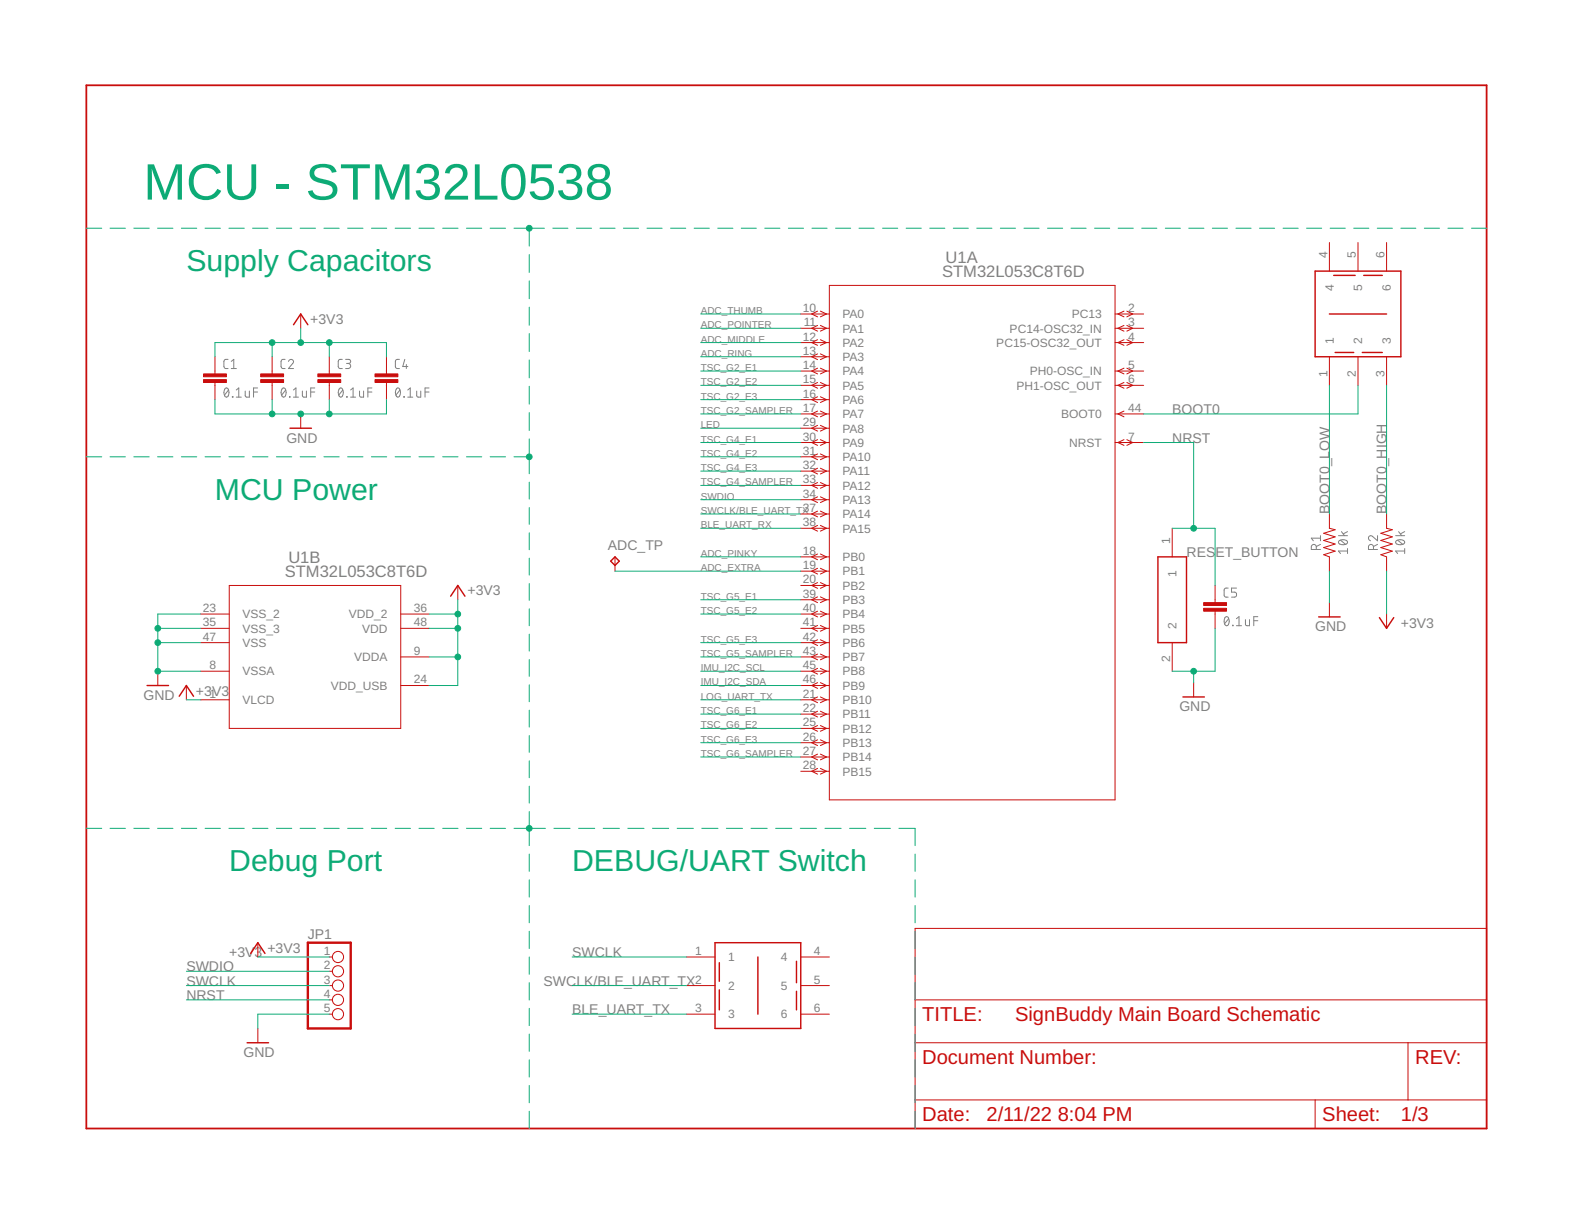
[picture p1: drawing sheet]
<svg xmlns="http://www.w3.org/2000/svg" width="279mm" height="216mm" viewBox="0 0 279 216" stroke-linecap="round" stroke-linejoin="round" font-family="sans-serif">
<g fill="none" stroke="#808080" stroke-width=".18">
<path d="M40 69l.3-.1a.97 .97 0 0 1 0 1.7 1.02 1.02 0 0 1-.3-1.6zM40.5 63.9h-.5l-.2 .3 .1 1.2 .6 .1M40.6 69.3l-.7 .9M41.1 65.5h.9M41.1 64.2l.5-.3v1.6M41.3 70.5l.1 .1zM42 70.6h.9M42 69.3l.4-.4v1.7M43.6 69.5v.9l.3 .2h.4v-1.1M45.1 69.7h.7M45.8 68.9h-.7v1.7M50.2 69l.2-.1a.97 .97 0 0 1 0 1.7 1.02 1.02 0 0 1-.2-1.6z"/>
<path d="M50.7 63.9h-.5l-.2 .3 .1 1.2 .6 .1M50.8 69.3l-.7 .9M51.3 64.2a.44 .44 0 0 1 .6-.3 .44 .44 0 0 1 .1 .7l-.7 .9h.9M51.5 70.5v.1zM52.2 70.6h.8M52.2 69.3l.4-.4v1.7M53.7 69.5l.1 .9 .2 .2h.5v-1.1M55.2 69.7h.7M55.9 68.9h-.7v1.7M60.3 69l.3-.1a.97 .97 0 0 1 0 1.7 1.02 1.02 0 0 1-.3-1.6zM60.8 63.9h-.5l-.2 .3 .1 1.2 .6 .1M60.9 69.3l-.7 .9"/>
<path d="M61.4 63.9h.6a.36 .36 0 0 1 .3 .3 .36 .36 0 0 1-.3 .4h-.4M61.6 70.5l.1 .1zM61.9 64.6a.46 .46 0 0 1 .4 .4 .46 .46 0 0 1-.4 .5h-.5M62.3 70.6h.9M62.3 69.3l.5-.4v1.7M63.9 69.5v.9l.3 .2h.4v-1.1M65.4 69.7h.7M66.1 68.9h-.7v1.7M70.5 69l.2-.1a.95 .95 0 0 1 0 1.7 1.04 1.04 0 0 1-.2-1.6zM71 63.9h-.5l-.2 .3v1.1l.2 .2h.5M71.1 69.3l-.7 .9M71.8 70.5l.1 .1z"/>
<path d="M71.9 63.9l-.3 1.2h.9M72.2 64.8v.7M72.5 70.6h.9M72.5 69.3l.4-.4v1.7M74.1 69.5v.9l.2 .2h.5v-1.1M75.5 69.7h.8M76.3 68.9h-.8v1.7M234 97.6v-.4a.44 .44 0 0 0-.5-.5 .44 .44 0 0 0-.4 .5v.4h1.6M234.7 96.7l-.7 .4M234.7 95.6h-1.6l.3 .5M234.7 95.2v.9M237.9 95.2h1.6"/>
<path d="M238 96.1a.98 .98 0 0 1 1.5 .3 .95 .95 0 0 1-1.6 0zM238.3 96l.8 .7M238.4 94.5l.6 .7M239.5 97.9h-1.6l.4 .5M239.5 97.5v.9M239.5 94.5l-.8 .4M244.1 97.6v-.4a.44 .44 0 0 0-.4-.5 .44 .44 0 0 0-.5 .5v.4h1.6M244.8 95.2v.9l-.9-.8a.45 .45 0 0 0-.7 .2 .45 .45 0 0 0 .4 .6M244.8 96.7l-.7 .4M248.1 95.2h1.6M248.2 96.1a.98 .98 0 0 1 1.5 .3 .95 .95 0 0 1-1.6 0zM248.4 96l.9 .7"/>
<path d="M248.6 94.5l.5 .7M249.7 97.9h-1.6l.3 .5M249.7 97.5v.9M249.7 94.5l-.8 .4M217.8 109.7l.2-.1a.93 .93 0 0 1 0 1.6 .98 .98 0 0 1-.2-1.5zM218.3 104.5h-.5l-.2 .4v1l.2 .2h.5M218.4 109.9l-.7 .9M219.1 111.1l.1 .1zM219.8 111.2h.9M219.8 109.9l.4-.3v1.6M219.8 104.5h-.9v.7h.5a.45 .45 0 0 1 .4 .5 .45 .45 0 0 1-.4 .4h-.5M221.4 110.1v.9l.2 .2h.5v-1.1"/>
<path d="M222.8 110.3h.8M223.6 109.6h-.8v1.6"/>
</g>
<g fill="none" stroke="#c90d0c" stroke-width=".18">
<path d="M53.4 55.8v2.5M142.3 55.8h5.1M142.3 58.3h5.1M145.3 55.3l-1 .5 1 .5M145.3 57.8l-1 .5 1 .5M145.8 55.3l1.1 .5-1.1 .5M145.8 57.8l1.1 .5-1.1 .5M147.4 50.7h50.8v91.4h-50.8zM198.2 55.8h5.1M198.2 58.3h5.1M199.8 55.3l-1.1 .5 1.1 .5M199.8 57.8l-1.1 .5 1.1 .5"/>
<path d="M200.3 55.3l1 .5-1 .5M200.3 57.8l1 .5-1 .5M236.3 43.1v5.1M241.4 43.1v5.1M246.4 43.1v5.1M38.2 63.4v3M38.2 68v3M48.4 63.4v3M48.4 68v3M53.4 73.6v2.5M58.5 63.4v3M58.5 68v3"/>
<path d="M68.7 63.4v3M68.7 68v3M142.3 60.9h5.1M142.3 63.4h5.1M142.3 65.9h5.1M142.3 68.5h5.1M142.3 71h5.1M142.3 73.6h5.1M142.3 76.1h5.1M142.3 78.6h5.1M145.3 60.4l-1 .5 1 .5M145.3 62.9l-1 .5 1 .5"/>
<path d="M145.3 65.4l-1 .5 1 .5M145.3 68l-1 .5 1 .5M145.3 70.5l-1 .5 1 .5M145.3 73l-1 .6 1 .5M145.3 75.6l-1 .5 1 .5M145.3 78.1l-1 .5 1 .5M145.8 60.4l1.1 .5-1.1 .5M145.8 62.9l1.1 .5-1.1 .5M145.8 65.4l1.1 .5-1.1 .5M145.8 68l1.1 .5-1.1 .5M145.8 70.5l1.1 .5-1.1 .5M145.8 73l1.1 .6-1.1 .5"/>
<path d="M145.8 75.6l1.1 .5-1.1 .5M145.8 78.1l1.1 .5-1.1 .5M198.2 60.9h5.1M198.2 65.9h5.1M198.2 68.5h5.1M198.2 73.6h5.1M198.2 78.6h5.1M199.8 60.4l-1.1 .5 1.1 .5M199.8 65.4l-1.1 .5 1.1 .5M199.8 68l-1.1 .5 1.1 .5M199.8 73l-1.1 .6 1.1 .5M199.8 78.1l-1.1 .5 1.1 .5"/>
<path d="M200.3 60.4l1 .5-1 .5M200.3 65.4l1 .5-1 .5M200.3 68l1 .5-1 .5M200.3 78.1l1 .5-1 .5M236.3 63.4v5.1M241.4 63.4v5.1M246.4 63.4v5.1M109.3 99v2.5M142.3 81.2h5.1M142.3 83.7h5.1M142.3 86.3h5.1M142.3 88.8h5.1"/>
<path d="M142.3 91.3h5.1M142.3 93.9h5.1M142.3 99h5.1M145.3 80.7l-1 .5 1 .5M145.3 83.2l-1 .5 1 .5M145.3 85.7l-1 .6 1 .5M145.3 88.3l-1 .5 1 .5M145.3 90.8l-1 .5 1 .5M145.3 93.4l-1 .5 1 .5M145.3 98.4l-1 .6 1 .5M145.8 80.7l1.1 .5-1.1 .5M145.8 83.2l1.1 .5-1.1 .5"/>
<path d="M145.8 85.7l1.1 .6-1.1 .5M145.8 88.3l1.1 .5-1.1 .5M145.8 90.8l1.1 .5-1.1 .5M145.8 93.4l1.1 .5-1.1 .5M145.8 98.4l1.1 .6-1.1 .5M208.3 93.9v5.1M236.3 91.3v2.6l1 .2-2 .7 2 .6-2 .6 2 .7-2 .6 2 .6-2 .7 1 .4v2.5M246.4 91.3v2.6l1.1 .2-2.1 .7 2.1 .6-2.1 .6 2.1 .7-2.1 .6 2.1 .6-2.1 .7 1 .4v2.5M28 119.3v2.5M35.7 109.1h5M35.7 111.7h5M35.7 114.2h5"/>
<path d="M35.7 119.3h5M40.7 104h30.5v25.4h-30.5zM71.2 109.1h5.1M71.2 111.7h5.1M71.2 116.7h5.1M81.4 104v2.6M142.3 101.5h5.1M142.3 104h5.1M142.3 106.6h5.1M142.3 109.1h5.1M142.3 111.7h5.1M142.3 114.2h5.1"/>
<path d="M142.3 116.7h5.1M142.3 119.3h5.1M145.3 101l-1 .5 1 .5M145.3 103.5l-1 .5 1 .5M145.3 106.1l-1 .5 1 .5M145.3 108.6l-1 .5 1 .5M145.3 111.1l-1 .6 1 .5M145.3 113.7l-1 .5 1 .5M145.3 116.2l-1 .5 1 .5M145.3 118.8l-1 .5 1 .5M145.8 101l1.1 .5-1.1 .5M145.8 103.5l1.1 .5-1.1 .5"/>
<path d="M145.8 106.1l1.1 .5-1.1 .5M145.8 108.6l1.1 .5-1.1 .5M145.8 111.1l1.1 .6-1.1 .5M145.8 113.7l1.1 .5-1.1 .5M145.8 116.2l1.1 .5-1.1 .5M145.8 118.8l1.1 .5-1.1 .5M208.3 114.2v5.1M216 104v3.1M216 108.6v3.1M236.3 107.1v2.5M246.4 109.1v2.6M33.1 121.8v2.6"/>
<path d="M35.7 124.4h5M71.2 121.8h5.1M142.3 121.8h5.1M142.3 124.4h5.1M142.3 126.9h5.1M142.3 129.4h5.1M142.3 132h5.1M142.3 134.5h5.1M142.3 137.1h5.1M145.3 121.3l-1 .5 1 .5M145.3 123.8l-1 .6 1 .5M145.3 126.4l-1 .5 1 .5"/>
<path d="M145.3 128.9l-1 .5 1 .5M145.3 131.5l-1 .5 1 .5M145.3 134l-1 .5 1 .5M145.3 136.5l-1 .6 1 .5M145.8 121.3l1.1 .5-1.1 .5M145.8 123.8l1.1 .6-1.1 .5M145.8 126.4l1.1 .5-1.1 .5M145.8 128.9l1.1 .5-1.1 .5M145.8 131.5l1.1 .5-1.1 .5M145.8 134l1.1 .5-1.1 .5M145.8 136.5l1.1 .6-1.1 .5M212.2 121.3v2.5"/>
<path d="M45.8 167.5v2.6M58.5 177.7h.6M58.5 170.1h.6M58.5 172.6h.6M58.5 175.1h.6M122 170.1h5.1M122 175.1h5.1M142.3 170.1h5.1M142.3 175.1h5.1M162.6 165h101.6v35.5h-101.6zM162.6 177.7h101.6M45.8 182.8v2.5"/>
<path d="M58.5 180.2h.6M122 180.2h5.1M142.3 180.2h5.1M162.6 185.3h101.6M162.6 195.5h101.6M233.7 195.5v5M250.3 185.3v10.2"/>
<circle cx="60.1" cy="172.6" r=".99"/>
<circle cx="60.1" cy="170.1" r=".99"/>
<circle cx="60.1" cy="175.1" r=".99"/>
<circle cx="60.1" cy="177.7" r=".99"/>
<circle cx="60.1" cy="180.2" r=".99"/>
</g>
<path d="M15.3 15.2h248.9v185.3h-248.9z" fill="none" stroke="#c90d0c" stroke-width=".32"/>
<g fill="#c90d0c" stroke="#c90d0c" stroke-width=".18">
<path d="M36.2 67.5h4v.5h-4z"/>
<path d="M36.2 66.4h4v.6h-4z"/>
<path d="M46.3 67.5h4.1v.5h-4.1z"/>
<path d="M46.3 66.4h4.1v.6h-4.1z"/>
<path d="M213.9 108.1h4.1v.5h-4.1z"/>
<path d="M213.9 107.1h4.1v.5h-4.1z"/>
<path d="M66.7 67.5h4v.5h-4z"/>
<path d="M66.7 66.4h4v.6h-4z"/>
<path d="M56.5 67.5h4.1v.5h-4.1z"/>
<path d="M56.5 66.4h4.1v.6h-4.1z"/>
</g>
<g fill="none" stroke="#c90d0c" stroke-width=".25">
<path d="M52.2 57.7l1.2-1.9 1.3 1.9M233.7 48.2h15.3v15.2h-15.3zM236.3 55.8h10.1M237 48.9h3.9M242.4 48.9h3.3M51.5 76.1h3.9M237.3 62.6h3.3M242.1 62.6h3.6M108.5 99.7l.8-.7 .8 .7-.8 .8zM205.8 99h5.1v15.2h-5.1zM80.1 105.9l1.3-1.9 1.2 1.9M234.4 109.6h3.8"/>
<path d="M245.2 109.7l1.2 2 1.3-2M26.1 121.8h3.9M31.9 123.7l1.2-1.9 1.3 1.9M210.2 123.8h3.9M44.6 169.4l1.2-1.9 1.3 1.9M127.1 167.5h15.2v15.3h-15.2zM127.8 171.1v3.3M127.8 175.9v3.6M134.7 170.1v10.1M141.6 170.8v3.8M141.6 176.1v3.4M43.9 185.3h3.8"/>
</g>
<path d="M54.7 167.5h7.6v15.3h-7.6z" fill="none" stroke="#c90d0c" stroke-width=".42"/>
<g fill="none" stroke="#0dab76" stroke-width=".18">
<path d="M15.3 40.6h2.8M19.6 40.6h2.7M23.8 40.6h2.7M28 40.6h2.7M32.2 40.6h2.8M36.4 40.6h2.8M40.7 40.6h2.7M44.9 40.6h2.7M49.1 40.6h2.8M53.3 40.6h2.8M53.4 58.3v2.6M57.6 40.6h2.7"/>
<path d="M61.8 40.6h2.7M66 40.6h2.7M70.2 40.6h2.8M74.5 40.6h2.7M78.7 40.6h2.7M82.9 40.6h2.7M87.1 40.6h2.8M91.4 40.6h5.4M94.1 40.6v3.1M94.1 45.2v3.2M94.1 49.9v3.2M94.1 54.6v3.2"/>
<path d="M94.1 59.3v3.2M98.3 40.6h2.6M102.4 40.6h2.7M106.6 40.6h2.7M110.8 40.6h2.7M115 40.6h2.7M119.2 40.6h2.7M123.4 40.6h2.7M124.5 55.8h17.8M124.5 58.3h17.8M127.6 40.6h2.7M131.7 40.6h2.7"/>
<path d="M135.9 40.6h2.7M140.1 40.6h2.7M144.3 40.6h2.7M148.5 40.6h2.7M152.7 40.6h2.7M156.9 40.6h2.7M161.1 40.6h2.6M165.2 40.6h2.7M169.4 40.6h2.7M173.6 40.6h2.7M177.8 40.6h2.7M182 40.6h2.7"/>
<path d="M186.2 40.6h2.7M190.4 40.6h2.6M194.5 40.6h2.7M198.7 40.6h2.7M202.9 40.6h2.7M207.1 40.6h2.7M211.3 40.6h2.7M215.5 40.6h2.7M219.7 40.6h2.7M223.9 40.6h2.6M228 40.6h2.7M232.2 40.6h2.7"/>
<path d="M236.4 40.6h2.7M240.6 40.6h2.7M244.8 40.6h2.7M249 40.6h2.7M253.2 40.6h2.6M257.3 40.6h2.7M261.5 40.6h2.7M38.2 63.4v-2.5h30.5v2.5M38.2 71v2.6h30.5v-2.6M48.4 60.9v2.5M48.4 71v2.6M58.5 60.9v2.5"/>
<path d="M58.5 71v2.6M94.1 64v3.1M94.1 68.6v3.2M94.1 73.3v3.2M94.1 78v6.2M124.5 60.9h17.8M124.5 63.4h17.8M124.5 65.9h17.8M124.5 68.5h17.8M124.5 71h17.8M124.5 73.6h17.8M124.5 78.6h17.8"/>
<path d="M124.5 76.1h17.8M203.3 78.6h8.9v15.3M236.3 68.5v22.8M241.4 68.5v5.1h-38.1M246.4 68.5v22.8M15.3 81.2h2.8M19.6 81.2h2.7M23.8 81.2h2.7M28 81.2h2.7M32.2 81.2h2.8M36.4 81.2h2.8M40.7 81.2h2.7"/>
<path d="M44.9 81.2h2.7M49.1 81.2h2.8M53.3 81.2h2.8M57.6 81.2h2.7M61.8 81.2h2.7M66 81.2h2.7M70.2 81.2h2.8M74.5 81.2h2.7M78.7 81.2h2.7M82.9 81.2h2.7M87.1 81.2h2.8M91.4 81.2h2.7"/>
<path d="M94.1 85.7v3M94.1 90.2v3M94.1 94.7v3M94.1 99.2v3M124.5 99h17.8M124.5 81.2h17.8M124.5 83.7h17.8M124.5 86.3h17.8M124.5 91.3h17.8M124.5 88.8h17.8M124.5 93.9h17.8M208.3 93.9h7.7v10.1"/>
<path d="M28 114.2h7.7M28 111.7h7.7M35.7 109.1h-7.7v10.2h7.7M76.3 109.1h5.1M76.3 116.7h5.1M76.3 111.7h5.1M81.4 106.6v15.2h-5.1M94.1 103.7v3M94.1 108.2v3M94.1 112.7v3M94.1 117.2v3M109.3 101.5h33"/>
<path d="M124.5 106.6h17.8M124.5 109.1h17.8M124.5 114.2h17.8M124.5 116.7h17.8M124.5 119.3h17.8M212.2 119.3v2M216 111.7v7.6h-7.7M236.3 101.5v5.6M246.4 101.5v7.6M33.1 124.4h2.6M94.1 121.7v3M94.1 126.2v3"/>
<path d="M94.1 130.7v3M94.1 135.2v3M94.1 139.7v3M124.5 121.8h17.8M124.5 124.4h17.8M124.5 126.9h17.8M124.5 129.4h17.8M124.5 132h17.8M124.5 134.5h17.8M15.3 147.2h2.8M19.6 147.2h2.7M23.8 147.2h2.7"/>
<path d="M28 147.2h2.7M32.2 147.2h2.8M36.4 147.2h2.8M40.7 147.2h2.7M44.9 147.2h2.7M49.1 147.2h2.8M53.3 147.2h2.8M57.6 147.2h2.7M61.8 147.2h2.7M66 147.2h2.7M70.2 147.2h2.8M74.5 147.2h2.7"/>
<path d="M78.7 147.2h2.7M82.9 147.2h2.7M87.1 147.2h2.8M91.4 147.2h5.5M94.1 144.2v6.1M94.1 151.8v3M94.1 156.3v3.1M98.4 147.2h2.9M102.8 147.2h2.9M107.2 147.2h2.9M111.6 147.2h2.9M116 147.2h2.9"/>
<path d="M120.4 147.2h2.8M124.7 147.2h2.9M129.1 147.2h2.9M133.5 147.2h2.9M137.9 147.2h2.8M142.2 147.2h2.9M146.6 147.2h2.9M151 147.2h2.9M155.4 147.2h2.9M159.8 147.2h2.8v3.1M162.6 151.8v3M162.6 156.3v3.1"/>
<path d="M33.1 175.1h25.4M33.1 172.6h25.4M33.1 177.7h25.4M45.8 170.1h12.7M94.1 160.9v3.1M94.1 165.5v3.1M94.1 170.1v3M94.1 174.6v3.1M94.1 179.2v3M101.7 175.1h20.3M101.7 170.1h20.3M162.6 160.9v3.1"/>
<path d="M162.6 165.5v3.1M162.6 170.1v3M162.6 174.6v3.1M162.6 179.2v3M58.5 180.2h-12.7v2.6M94.1 183.7v3.1M94.1 188.3v3.1M94.1 192.9v3.1M94.1 197.5v3M101.7 180.2h20.3M162.6 183.7v3.1M162.6 188.3v3.1"/>
<path d="M162.6 192.9v3.1M162.6 197.5v3"/>
</g>
<g fill="#0dab76" stroke="#0dab76" stroke-width=".18">
<circle cx="212.2" cy="119.3" r=".51"/>
<circle cx="58.5" cy="73.6" r=".51"/>
<circle cx="53.4" cy="73.6" r=".51"/>
<circle cx="48.4" cy="73.6" r=".51"/>
<circle cx="28" cy="114.2" r=".51"/>
<circle cx="28" cy="119.3" r=".51"/>
<circle cx="28" cy="111.7" r=".51"/>
<circle cx="58.5" cy="60.9" r=".51"/>
<circle cx="48.4" cy="60.9" r=".51"/>
<circle cx="53.4" cy="60.9" r=".51"/>
<circle cx="81.4" cy="116.7" r=".51"/>
<circle cx="81.4" cy="111.7" r=".51"/>
<circle cx="81.4" cy="109.1" r=".51"/>
<circle cx="212.2" cy="93.9" r=".51"/>
<circle cx="94.1" cy="147.2" r=".51"/>
<circle cx="94.1" cy="81.2" r=".51"/>
<circle cx="94.1" cy="40.6" r=".51"/>
</g>
<text font-size="9.1" fill="#0dab76" x="25.5" y="35.5">MCU - STM32L0538</text>
<g font-size="5.4" fill="#0dab76">
<text x="33.1" y="48.2">Supply Capacitors</text>
<text x="38.2" y="88.8">MCU Power</text>
<text x="40.7" y="154.8">Debug Port</text>
<text x="101.7" y="154.8">DEBUG/UART Switch</text>
</g>
<g font-size="3.6" fill="#c90d0c">
<text x="163.9" y="181.5">TITLE:</text>
<text x="180.4" y="181.5">SignBuddy Main Board Schematic</text>
<text x="163.9" y="189.1">Document Number:</text>
<text x="251.5" y="189.1">REV:</text>
<text x="163.9" y="199.3">Date:</text>
<text x="175.3" y="199.3">2/11/22</text>
<text x="188" y="199.3">8:04 PM</text>
<text x="235" y="199.3">Sheet:</text>
<text x="249" y="199.3">1/3</text>
</g>
<g font-size="2.9" fill="#808080">
<text x="168.1" y="46.7">U1A</text>
<text x="167.4" y="49.2">STM32L053C8T6D</text>
<text x="51.3" y="100">U1B</text>
<text x="50.6" y="102.5">STM32L053C8T6D</text>
</g>
<g font-size="2.5" fill="#808080">
<text x="55.2" y="57.6">+3V3</text>
<text x="208.4" y="73.6">BOOT0</text>
<text x="50.9" y="78.6">GND</text>
<text x="208.4" y="78.6">NRST</text>
<text x="236.3" y="91.3" transform="rotate(-90 236.3 91.3)">BOOT0_LOW</text>
<text x="246.4" y="91.3" transform="rotate(-90 246.4 91.3)">BOOT0_HIGH</text>
<text x="108" y="97.7">ADC_TP</text>
<text x="210.9" y="99">RES</text>
<text x="216" y="99">ET_BUTTON</text>
<text x="83.1" y="105.8">+3V3</text>
<text x="233.7" y="112.2">GND</text>
<text x="249" y="111.7">+3V3</text>
<text x="25.5" y="124.3">GND</text>
<text x="34.8" y="123.6">+3V3</text>
<text x="209.6" y="126.4">GND</text>
<text x="54.7" y="166.9">JP1</text>
<text x="33.1" y="172.6">SWDIO</text>
<text x="40.7" y="170.1">+3V3</text>
<text x="47.5" y="169.3">+3V3</text>
<text x="101.7" y="170.1">SWCLK</text>
<text x="33.1" y="177.7">NRST</text>
<text x="33.1" y="175.1">SWCLK</text>
<text x="96.6" y="175.1">SWCLK/BLE_UART_TX</text>
<text x="101.7" y="180.2">BLE_UART_TX</text>
<text x="43.3" y="187.8">GND</text>
</g>
<g font-size="2.1" fill="#808080">
<text x="235.9" y="45.8" transform="rotate(-90 235.9 45.8)">4</text>
<text x="241" y="45.8" transform="rotate(-90 241 45.8)">5</text>
<text x="246.1" y="45.8" transform="rotate(-90 246.1 45.8)">6</text>
<text x="237" y="51.7" transform="rotate(-90 237 51.7)">4</text>
<text x="242.1" y="51.7" transform="rotate(-90 242.1 51.7)">5</text>
<text x="247.2" y="51.7" transform="rotate(-90 247.2 51.7)">6</text>
<text x="142.7" y="55.4">10</text>
<text x="142.8" y="58">11</text>
<text x="149.7" y="56.5">PA0</text>
<text x="149.7" y="59.1">PA1</text>
<text x="179.5" y="59.1">PC14-OSC32_IN</text>
<text x="190.5" y="56.5">PC13</text>
<text x="200.5" y="55.4">2</text>
<text x="200.5" y="58">3</text>
<text x="142.7" y="60.5">12</text>
<text x="142.7" y="63">13</text>
<text x="142.7" y="65.6">14</text>
<text x="149.7" y="61.6">PA2</text>
<text x="149.7" y="64.2">PA3</text>
<text x="177.1" y="61.6">PC15-OSC32_OUT</text>
<text x="200.5" y="60.5">4</text>
<text x="200.5" y="65.6">5</text>
<text x="237" y="61.1" transform="rotate(-90 237 61.1)">1</text>
<text x="242.1" y="61.1" transform="rotate(-90 242.1 61.1)">2</text>
<text x="247.2" y="61.1" transform="rotate(-90 247.2 61.1)">3</text>
<text x="142.7" y="68.1">15</text>
<text x="142.7" y="70.7">16</text>
<text x="149.7" y="66.7">PA4</text>
<text x="149.7" y="69.2">PA5</text>
<text x="149.7" y="71.8">PA6</text>
<text x="180.7" y="69.2">PH1-OSC_OUT</text>
<text x="183" y="66.7">PH0-OSC_IN</text>
<text x="200.5" y="68.1">6</text>
<text x="235.9" y="66.9" transform="rotate(-90 235.9 66.9)">1</text>
<text x="241" y="66.9" transform="rotate(-90 241 66.9)">2</text>
<text x="246.1" y="66.9" transform="rotate(-90 246.1 66.9)">3</text>
<text x="142.7" y="73.2">17</text>
<text x="142.7" y="75.7">29</text>
<text x="149.7" y="74.3">PA7</text>
<text x="149.7" y="76.9">PA8</text>
<text x="188.6" y="74.3">BOOT0</text>
<text x="200.5" y="73.2">44</text>
<text x="142.7" y="78.3">30</text>
<text x="142.7" y="80.8">31</text>
<text x="142.7" y="83.4">32</text>
<text x="149.7" y="79.4">PA9</text>
<text x="149.7" y="81.9">PA10</text>
<text x="190" y="79.4">NRST</text>
<text x="200.5" y="78.3">7</text>
<text x="142.7" y="85.9">33</text>
<text x="142.7" y="88.4">34</text>
<text x="149.7" y="84.5">PA11</text>
<text x="149.7" y="87">PA12</text>
<text x="149.7" y="89.6">PA13</text>
<text x="142.7" y="91">37</text>
<text x="142.7" y="93.5">38</text>
<text x="149.7" y="92.1">PA14</text>
<text x="149.7" y="94.6">PA15</text>
<text x="142.7" y="98.6">18</text>
<text x="142.7" y="101.1">19</text>
<text x="149.7" y="99.7">PB0</text>
<text x="208" y="96.6" transform="rotate(-90 208 96.6)">1</text>
<text x="142.7" y="103.7">20</text>
<text x="142.7" y="106.2">39</text>
<text x="149.7" y="102.3">PB1</text>
<text x="149.7" y="104.8">PB2</text>
<text x="149.7" y="107.3">PB3</text>
<text x="209.1" y="102.5" transform="rotate(-90 209.1 102.5)">1</text>
<text x="36" y="108.8">23</text>
<text x="36" y="111.3">35</text>
<text x="36" y="113.8">47</text>
<text x="43.1" y="109.9">VSS_2</text>
<text x="43.1" y="112.4">VSS_3</text>
<text x="62" y="109.9">VDD_2</text>
<text x="64.4" y="112.4">VDD</text>
<text x="73.6" y="108.8">36</text>
<text x="73.6" y="111.3">48</text>
<text x="142.7" y="108.8">40</text>
<text x="142.7" y="111.3">41</text>
<text x="142.7" y="113.8">42</text>
<text x="149.7" y="109.9">PB4</text>
<text x="149.7" y="112.4">PB5</text>
<text x="209.1" y="111.9" transform="rotate(-90 209.1 111.9)">2</text>
<text x="37.2" y="118.9">8</text>
<text x="43.1" y="115">VSS</text>
<text x="62.9" y="117.5">VDDA</text>
<text x="73.6" y="116.4">9</text>
<text x="142.7" y="116.4">43</text>
<text x="142.7" y="118.9">45</text>
<text x="149.7" y="115">PB6</text>
<text x="149.7" y="117.5">PB7</text>
<text x="208" y="117.7" transform="rotate(-90 208 117.7)">2</text>
<text x="37.2" y="124">1</text>
<text x="43.1" y="120">VSSA</text>
<text x="43.1" y="125.1">VLCD</text>
<text x="58.8" y="122.6">VDD_USB</text>
<text x="73.6" y="121.5">24</text>
<text x="142.7" y="121.5">46</text>
<text x="142.7" y="124">21</text>
<text x="149.7" y="120">PB8</text>
<text x="149.7" y="122.6">PB9</text>
<text x="149.7" y="125.1">PB10</text>
<text x="142.7" y="126.5">22</text>
<text x="142.7" y="129.1">25</text>
<text x="142.7" y="131.6">26</text>
<text x="149.7" y="127.7">PB11</text>
<text x="149.7" y="130.2">PB12</text>
<text x="142.7" y="134.2">27</text>
<text x="142.7" y="136.7">28</text>
<text x="149.7" y="132.7">PB13</text>
<text x="149.7" y="135.3">PB14</text>
<text x="149.7" y="137.8">PB15</text>
<text x="57.5" y="169.7">1</text>
<text x="57.5" y="172.2">2</text>
<text x="123.6" y="169.7">1</text>
<text x="129.4" y="170.8">1</text>
<text x="138.8" y="170.8">4</text>
<text x="144.7" y="169.7">4</text>
<text x="57.5" y="174.8">3</text>
<text x="57.5" y="177.3">4</text>
<text x="57.5" y="179.9">5</text>
<text x="123.6" y="174.8">2</text>
<text x="123.6" y="179.9">3</text>
<text x="129.4" y="175.9">2</text>
<text x="138.8" y="175.9">5</text>
<text x="144.7" y="174.8">5</text>
<text x="144.7" y="179.9">6</text>
<text x="129.4" y="181">3</text>
<text x="138.8" y="181">6</text>
</g>
<g font-size="1.8" fill="#808080">
<text x="124.5" y="55.8">ADC_THUMB</text>
<text x="124.5" y="58.3">ADC_POINTER</text>
<text x="124.5" y="60.9">ADC_MIDDLE</text>
<text x="124.5" y="63.4">ADC_RING</text>
<text x="124.5" y="65.9">TSC_G2_E1</text>
<text x="124.5" y="68.5">TSC_G2_E2</text>
<text x="124.5" y="71">TSC_G2_E3</text>
<text x="124.5" y="73.6">TSC_G2_SAMPLER</text>
<text x="124.5" y="76.1">LED</text>
<text x="124.5" y="78.6">TSC_G4_E1</text>
<text x="124.5" y="81.2">TSC_G4_E2</text>
<text x="124.5" y="83.7">TSC_G4_E3</text>
<text x="124.5" y="86.3">TSC_G4_SAMPLER</text>
<text x="124.5" y="88.8">SWDIO</text>
<text x="124.5" y="91.3">SWCLK/BLE_UART_TX</text>
<text x="124.5" y="93.9">BLE_UART_RX</text>
<text x="124.5" y="99">ADC_PINKY</text>
<text x="124.5" y="101.5">ADC_EXTRA</text>
<text x="124.5" y="106.6">TSC_G5_E1</text>
<text x="124.5" y="109.1">TSC_G5_E2</text>
<text x="124.5" y="114.2">TSC_G5_E3</text>
<text x="124.5" y="116.7">TSC_G5_SAMPLER</text>
<text x="124.5" y="119.3">IMU_I2C_SCL</text>
<text x="124.5" y="121.8">IMU_I2C_SDA</text>
<text x="124.5" y="124.3">LOG_UART_TX</text>
<text x="124.5" y="126.9">TSC_G6_E1</text>
<text x="124.5" y="129.4">TSC_G6_E2</text>
<text x="124.5" y="132">TSC_G6_E3</text>
<text x="124.5" y="134.5">TSC_G6_SAMPLER</text>
</g>
</svg>
